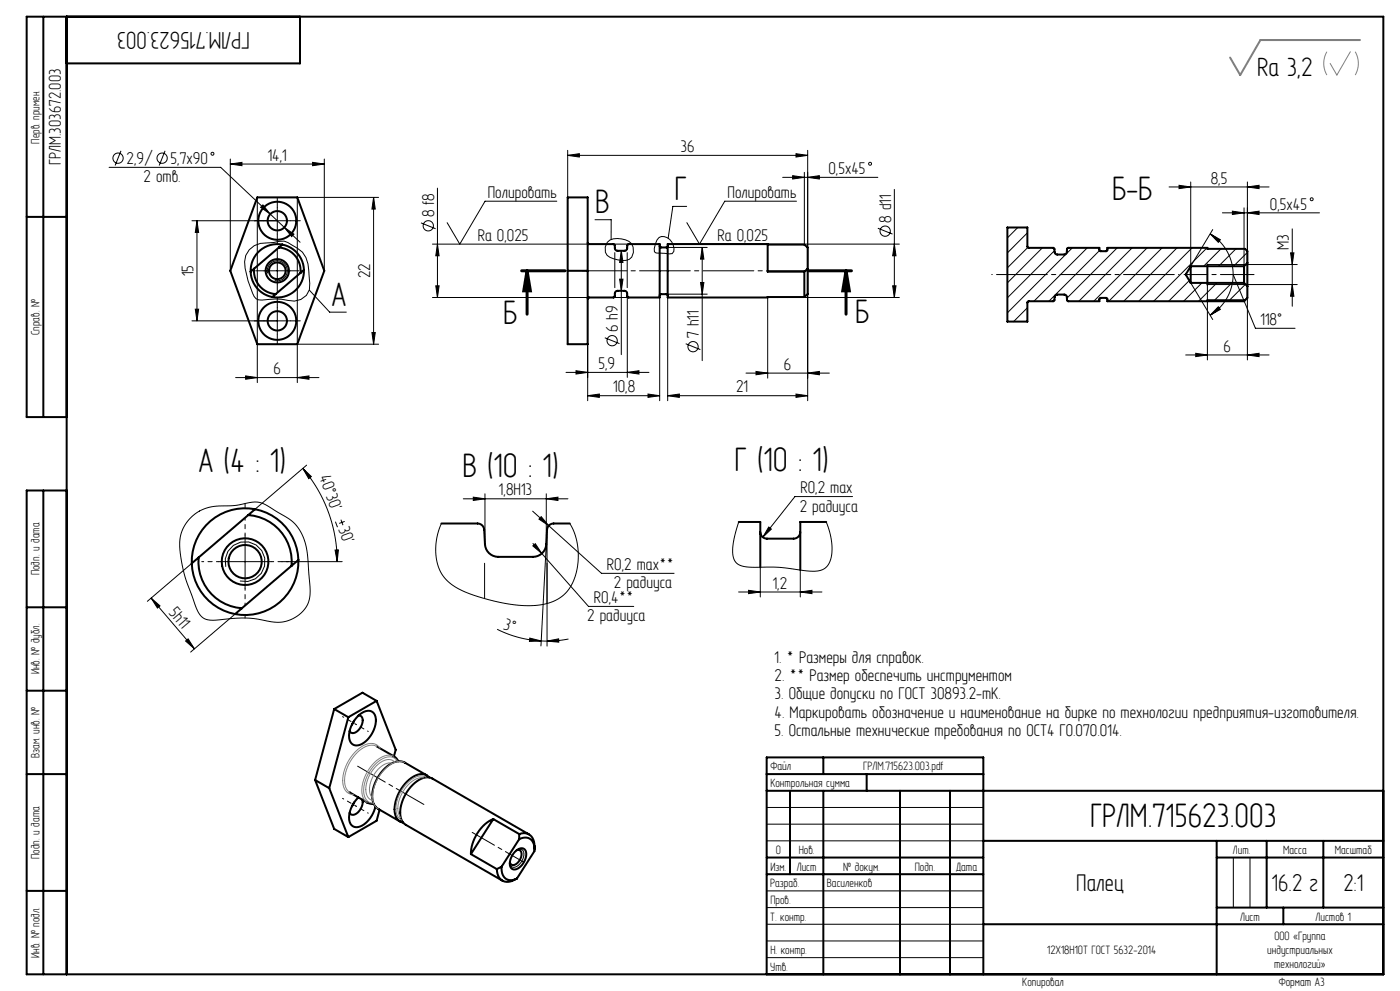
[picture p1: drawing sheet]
<svg xmlns="http://www.w3.org/2000/svg" width="420mm" height="297mm" viewBox="0 0 420 297" stroke-linecap="round" stroke-linejoin="round" font-family="sans-serif">
<g fill="none" stroke="#000" stroke-width=".3">
<path d="M32.7 50.2h33.5l23.8 22.4M36.3 45.2l-1.8 4.4M49.5 45.2l-1.7 4.4M69.1 49.2l3.5-.5v1zM69.1 47.7v33.5M69.1 49.2h28.2M77.2 59.2v55.5M93.8 48.7l3.5 .5-3.5 .5zM97.3 47.7v33.5M112.1 59.2v44M112.1 59.2l.5 3.5h-1zM113.6 59.2h-24.4v55.5"/>
<path d="M131.2 56.4v32.8M170.3 46.6l3.5-.5v1zM170.3 45.1v14.1M170.3 46.6h72M234.8 53.2h28.6M237.8 52.7l3.5 .5-3.5 .5zM238.8 46.1l3.5 .5-3.5 .5zM241.3 51.7v21.6M242.3 53.2l3.5-.5v1zM242.3 45.1v75M268.3 56.8v32.4M350.7 56h30"/>
<path d="M353.7 55.5l3.5 .5-3.5 .5zM357.2 54.5v25.3l6.6-11M374.2 56l3.5-.5v1zM374.2 54.5v53.4M57.6 66.2h29.6M59.1 66.2v30M59.1 66.2l.5 3.5h-1zM74.8 74.9l1.5-1.3 1.8-.7 7.1-.6 2.3 1.1a7.7 7.7 0 0 1 5.1 7.6l.3 3.9a4.8 4.8 0 0 1-6.5 5.1 20.4 20.4 0 0 0-7.8-.1 2.45 2.45 0 0 1-2.8-2l-1.4-3.7-.9-3.8-.1-2 .3-1.9zM78.9 61.4l2.2 2.8-2.9-2.1zM83.2 62.2v8M83.2 77.2v8M85.3 68.1l2.9 2.1-.7 .7z"/>
<path d="M126.3 66.8l4.4 1.8M129.7 73.2h47M131.2 73.2l.5 3.5h-1zM167 60.3h-21.5l-7.6 12.9-3.8-6.5M178.5 65.9h4.9l-.1 5.9M182.2 72.6a4.9 4.9 0 0 1 5.4-.7 3.3 3.3 0 0 1 2.4 2.5 3.3 3.3 0 0 1-1.2 3.3 7.8 7.8 0 0 1-6.7-1.2l-.5-.9v-1.6zM184 73.2h4.6M184.4 75.7v10.5M186.4 75.2v31.1M186.4 75.2l.5 3.5h-1zM187.3 75.2h.6M188.2 75.7v10.5"/>
<path d="M197.7 71.2a3.5 3.5 0 0 1 4.4 4.1l-.4 .7-1 .1-3.7-.3-.7-.4a6 6 0 0 1 1.4-4.2zM199.9 74.2h12.3M200.3 73.2h69.5M206 61.9h-4.1l-1.4 9.5M210.7 74.2v33.9M210.7 74.2l.5 3.5h-1zM239 60.3h-21.6l-7.6 12.9-3.7-6.5M263.4 68.4l4.4 1.8M268.3 73.2l.5 3.5h-1zM305.3 68.2l-3.1 3.1M308.2 69.8l-6 6M308.3 74.2l-6.1 6.1"/>
<path d="M312.7 74.3l-10.5 10.5M316.4 75.1l-14.2 14.2M321.7 74.3l-19.5 19.5M326.2 74.3l-16 16M329.9 75.1l-15.2 15.2M335.2 74.3l-15.1 15.1M339.6 74.3l-16 16M344.1 74.3l-16 16M348.6 74.3l-16 16M353.1 74.3l-16 16M357.6 74.3l-16 16M362.1 74.3l-16 16"/>
<path d="M362.2 79.3h11.5M363 70.1l3.1 1.7-.6 .8zM363 70.1a14.2 14.2 0 0 1 0 24.4M366.3 74.6l-5.2 5.2M366.7 63.8h29.1M369.7 63.3l3.5 .5-3.5 .5zM370.8 74.6l-5.2 5.2M373.2 62.3v17.5M374.2 75.6l-4.1 4.2M374.2 63.8l3.5-.5v1zM374.2 79.3h15M387.2 75.8h1l-.5 3.5z"/>
<path d="M387.7 68.6v23.2M57.6 96.2h29.6M58.6 92.7h1l-.5 3.5zM79.2 81.2h8M80.3 81.9a3 3 0 0 1 2.6-3.7 3 3 0 0 1 3.3 3.2 3 3 0 0 1-3.8 2.7M83.2 92.2v8M92.8 86.9l6.1 6.7h5M111.6 99.7h1l-.5 3.5zM129.7 89.2h47M130.7 85.7h1l-.5 3.5zM184 89.2h4.6M184.9 87.2h.4"/>
<path d="M185.9 83.7h1l-.5 3.5zM188.2 88.8v24.3M197.9 89.2v30.9M199.9 88.2h12.3M210.2 84.7h1l-.5 3.5zM230.3 89.2v24.1M267.8 85.7h1l-.5 3.5zM269.8 89.2h-69.5v30.9M308.2 92.2l-4.1 4.2M356.8 84.1l-6.2 6.2M357.2 84.8l6.6 11M360.6 84.8l-5.5 5.5"/>
<path d="M365.1 84.8l-5.5 5.5M365.5 91.9l.6 .8-3.1 1.8zM369.6 84.8l-5.2 5.2M369.9 82.3l6.7 16.1h11.9M373.6 85.2l-4.8 4.8M373.7 85.3h-11.5v22.6M374.2 89.1l-.9 .9M374.2 85.3h15M387.7 85.3l.5 3.5h-1zM70.7 113.2h25M73.7 112.7l3.5 .5-3.5 .5zM89.2 103.2h24.4"/>
<path d="M89.2 113.2l3.5-.5v1zM169.8 111.6h24.9M172.8 111.1l3.5 .5-3.5 .5zM176.3 118.6l3.5-.5v1zM176.3 103.2v16.9M176.3 118.6h21.6M181.4 101.2l4.4 1.8M188.2 111.6l3.5-.5v1zM194.4 118.1l3.5 .5-3.5 .5zM200.3 118.6l3.5-.5v1zM200.3 118.6h42M205.7 103l4.4 1.8"/>
<path d="M223.8 111.8h25M226.8 111.3l3.5 .5-3.5 .5zM238.8 118.1l3.5 .5-3.5 .5zM242.3 111.8l3.5-.5v1zM355.7 106.4h25M358.7 105.9l3.5 .5-3.5 .5zM374.2 106.4l3.5-.5v1zM92 139.4l-15.5 13.2M57.2 155.2l2.6-2 3-1.2 2.3-.3 5.5-.2 6.2-1 1.4 .2 1.5 .6 7.8 4.8 1.7 1.8 1.4 2.2 .9 2.5 .7 2.9 .8 12.4-.5 2.7-1.2 2.1-1.4 1.4-1.8 1.2-1.9 .8-2.1 .4-2.2-.1-5-.9-3-.3-10.6 .7-1.5-.3-1.1-.6-.9-1-.8-1.5-3.1-8.3-1.1-4-.8-4.7-.1-3.1 .5-2.6 1.1-2.4zM90.8 140.4l2.6 2.4-.8 .6zM90.8 140.4a43 43 0 0 1 10.4 27.9M100.6 156.3l.6 1.7"/>
<path d="M102.3 155.7l.6 1.7M103.4 156.3l-1.6 .6M132.4 156.9l-.8 2.3-.7 2.6-.2 2.6 .1 2.3 .5 2.3 .7 2 1 1.7 1.4 1.5 1.7 1.4 2 1.2 6 2.2 7.9 1.9 6.6 .6 4.7-.4 3.6-1.3 2.8-2.1 2-2.9 1.4-4.2 .4-4.9-.8-4.8-.8-2.2-1-1.8M139 149.5h31.4M142 149l3.5 .5-3.5 .5zM145.5 148v15.1M159.8 153.2l4.8 4.4M162.4 154.8l2.2 2.8-2.9-2zM163.9 149.5l3.5-.5v1zM163.9 148v15.1l-1.6 30.5M164.6 157.6l15.9 14.2h21.7M221.6 156.4l-1.3 4.7-.5 3.8 .4 2.6 .5 .9 .7 .7 1.3 .5 1.6 .3 9.3 .1 10.3 1.2 2-.2 1.5-.6 1.1-1.3 .8-1.7 .3-2.2-.1-2.8-.6-2.9-1-3.1"/>
<path d="M230.6 157.9l.8 .7-2.6 2.4zM255.8 148.8h-17.3l-9.7 12.2M45.3 179.2l2.7 2.4-.8 .6zM45.3 179.2l13 15.3M57.5 168.8l-13.3 11.4M65.5 168.3h16M67.7 169.9a6 6 0 0 1 5.3-7.6 6 6 0 0 1 6.5 6.5 6 6 0 0 1-7.5 5.3M73.5 160.3v16M84.5 168.3h18.2M100.5 164.8h1l-.3 3.5zM145.4 168.8v10.6M159.8 163.6l.8-.7 1.9 3z"/>
<path d="M159.9 162.9l16.7 18.8h13.5M164.1 160.9v32.7M221.6 177.4h25M224.6 176.9l3.5 .5-3.5 .5zM228.1 170v8.9M240.1 177.4l3.5-.5v1zM240.1 170.9v8M55.7 192.1l.7-.6 1.9 3zM70.5 184l-13.3 11.4M149.1 188.6a33.4 33.4 0 0 0 13.3 3.5M158.9 191.2l3.5 .9-3.6 .1zM162.4 192.1h1.7"/>
<path d="M164.1 192.1l3.5-.6v1zM170.5 191.5l-3.2 .5-3.2 .1M155.2 254.7a1.35 1.35 0 0 1 1.6 .1 1.35 1.35 0 0 1 .3 1.6 3.6 3.6 0 0 1-3.4 3.5l-.5-.4-.3-.9M230 242h65M230 247h65M230 252h65M370 257v15M375 257v15M230 277h65M230 272h65M230 267h65M230 287h65"/>
<path d="M230 282h65"/>
<circle cx="35.4" cy="47.4" r="1.54"/>
<circle cx="48.6" cy="47.4" r="1.54"/>
<circle cx="63.7" cy="46.1" r=".44"/>
<circle cx="261" cy="49.1" r=".44"/>
<circle cx="393.5" cy="59.7" r=".44"/>
<circle cx="128.5" cy="67.7" r="1.54"/>
<circle cx="265.6" cy="69.3" r="1.54"/>
<circle cx="183.6" cy="102.1" r="1.54"/>
<circle cx="207.9" cy="103.9" r="1.54"/>
</g>
<path d="M362.2 79.8v5" fill="none" stroke="#000" stroke-width=".6" stroke-linecap="butt"/>
<path d="M158.1 81.2l1 6h-2zM253.8 81.2l1 6h-2z" fill="none" stroke="#000" stroke-width=".9" stroke-linecap="butt"/>
<path d="M398.1 15.5a7 7 0 0 0 0 7M405.1 15.5l-4 7-2.1-3.5M406.6 15.5a7 7 0 0 1 0 7M113 223.7a5.2 5.2 0 0 0-5.8 1.8 11.2 11.2 0 0 0-3.5 10.4l.5 1 .7 .6M114 224.3a3.4 3.4 0 0 0-4.8-1 12.5 12.5 0 0 0-6.3 12 3.2 3.2 0 0 0 3.1 2.8M117.6 228.7a6.3 6.3 0 0 0-5.9 4.4 5.5 5.5 0 0 0-.1 5.9M118.1 226.6a5.3 5.3 0 0 0-5.8 1.9 11.2 11.2 0 0 0-3.4 10.4l.5 1 .8 .6M118.4 228.4a3.5 3.5 0 0 0-4.9 .6 9.5 9.5 0 0 0-3.4 9.4l.5 .8 1.2 .7M119.3 228.2a3.3 3.3 0 0 0-5-.6 11.2 11.2 0 0 0-5 10.9 2.79 2.79 0 0 0 2.7 2.2M121.4 228.5a5.2 5.2 0 0 0-5.8 1.9 11.2 11.2 0 0 0-3.5 10.3l.5 1 .8 .7M127.1 233.1a6.6 6.6 0 0 0-6.1 4 7.3 7.3 0 0 0-.8 7.9v.1M127.9 233a4.5 4.5 0 0 0-5.4 1.4 10.4 10.4 0 0 0-3.4 9.8l.5 .9 .9 .7" fill="none" stroke="#808080" stroke-width=".3"/>
<path d="M65.5 168.3h-5M73.5 160.3v-5M73.5 176.3v5M81.5 168.3h5" fill="none" stroke="#000" stroke-width=".3" stroke-dasharray="15.2 1.3 1.3 1.3" stroke-dashoffset="14.6"/>
<g fill="none" stroke="#000" stroke-width=".3" stroke-dasharray="15.2 1.3 1.3 1.3">
<path d="M79.2 66.2h-2.9M83.2 77.2v-2.5M83.2 62.2v-2.9M83.2 70.2v2.9M87.2 66.2h2.9M79.2 81.2h-2.5M79.2 96.2h-2.9M83.2 85.2v2.5M83.2 92.2v-2.9M87.2 81.2h2.5M87.2 96.2h2.9M373.2 82.3h3"/>
<path d="M83.2 100.2v2.9M73.5 150.9v1.2M164.1 158.8v2.1M73.5 185.2v-.7M154.7 257l2.4 1.4"/>
</g>
<g fill="none" stroke="#000" stroke-width=".6">
<path d="M13 5v120M20 5v287M90 5v14h-70M77.2 59.2h12l8.1 22-8.1 22h-12l-8.1-22zM170.3 59.2h6v44h-6zM8 65h12M83.7 74.2a7 7 0 0 1 6.5 7.6M84.7 73.3a8 8 0 0 1 6.5 7.6M84.7 73.3a8 8 0 0 0-9.5 8.1M84.7 73.3l-9.5 8.1M176.3 72.8l.4 .4h7.4l.3 .3 .2 1.3 .7 .4 2.5-.2 .3-.4 .1-1.2 .3-.2h9.4v16h-9.4l-.3-.3-.1-1.1-.3-.5-2.5-.1-.7 .3-.2 1.4-.3 .3h-7.4l-.4 .4M197.9 73.8l.4 .4h1.7l.3-.4"/>
<path d="M230.3 73.3h11l1 .9v6.3M357.2 79.8v5M357.2 79.8h16M357.2 79.8l-1.5 2.5 1.5 2.5M362.2 79.3v.5M373.2 79.8v5M374.2 78.8v-3.5l-.7-.7h-11.3v-.3h-30v.7l-.2 .3h-1.8l-.4-.3v-.7h-9.3l-.4 .2-.1 1.2-.3 .5-2.7 .1-.6-.5-.1-1.2-.3-.3-7.7-.1-.1-6h-6v28.2h6l.1-6 7.7-.1 .3-.3 .2-1.4 .7-.3 2.5 .1 .3 .5 .1 1.1 .4 .3h9.3v-.8l.4-.2h1.8l.2 .3v.7h41l.3-.3M374.2 78.8v7M374.2 78.8l-1 1M75.2 81.4a8 8 0 0 0 6.5 7.6M76.2 80.5a7 7 0 0 0 6.5 7.6M91.2 80.9a8 8 0 0 1-9.5 8.1"/>
<path d="M91.2 80.9l-9.5 8.1M170.3 81.2h6M197.9 88.6l.4-.4h1.7l.3 .4M241.3 81.4v7.6M241.3 81.4h-11v-8.2h-30v16l41-.2M242.3 80.5v7.6l-1 .9M242.3 80.5l-1 .9M357.2 84.8h16M362.2 84.8v.5M373.2 84.8l1 1M373.5 90h-11.3v.3M374.2 85.8v3.5l-.7 .7"/>
<path d="M20 125h-12v-120h407v287h-407v-145h12M13 147v145M74.5 154.4a14 14 0 0 1 13 15.2M76.5 152.6a16 16 0 0 1 13 15.2M76.5 152.6a16 16 0 0 0-19 16.2M76.5 152.6l-19 16.2M132.4 156.9h10.9a2 2 0 0 1 2 1.9l.2 4.3a4 4 0 0 0 4 3.8h10.4a4 4 0 0 0 4-3.8l.2-4.3a2 2 0 0 1 2-1.9h4.8M221.6 156.4h6.5v13.6M228.1 159.4a2 2 0 0 0 2 2h8a2 2 0 0 0 2-2M247.9 156.4h-7.8v14.5M57.5 168.8a16 16 0 0 0 13 15.2M59.6 167.1a14 14 0 0 0 13 15.2"/>
<path d="M87.5 169.6l-17 14.4M89.5 167.8a16 16 0 0 1-19 16.2M89.5 167.8l-2 1.8M8 182h12M8 207h12M100.3 212.5l-5.8 21.3M100.3 212.5l4.2 2.4M104.5 214.9l-5.7 21.3M106.2 216l-.6 1.2M107.5 214.5a3.4 3.4 0 0 1 4.4-1 5.1 5.1 0 0 1 0 5.8 6.4 6.4 0 0 1-5.3 4.1 2.84 2.84 0 0 1-1.8-3.8 9.4 9.4 0 0 1 2.7-5.1zM107.6 214.4a1.35 1.35 0 0 1 1.2 2 3.8 3.8 0 0 1-3.1 3.3l-.8-.6M113 210l-8.5 4.9"/>
<path d="M113 210l5.7 14.7-.5 2M113 210l-4.3-2.4-8.4 4.9M8 232h12M94.5 233.8l4.3 2.4M94.5 233.8l5.8 14.6 4.2 2.5M98.8 236.2l5.7 14.7M104.9 237.5l5.3 3M107.5 239a8 8 0 0 0-2.6 7.4 2.51 2.51 0 0 0 4.2 .7 9.3 9.3 0 0 0 3.5-5.4M108.7 239.7a3.9 3.9 0 0 1-3 4.5l-.8-.6M113 223.7l5.2 3M118.2 226.7l.8 .6 .5 .9M121.4 228.5l6.6 3.9"/>
<path d="M121.6 228.7a4.5 4.5 0 0 0-5.3 .8 11.3 11.3 0 0 0-4.3 11l.5 1 1 1M128.8 233a3.8 3.8 0 0 0-5.4 .2 12 12 0 0 0-4.9 10.7l.7 1.6 .8 .7 1 .3M230 237h185M230 232h65M237 237v25M247 227v5M247 237v55M260 232v5M270 237v55M285 237v55M106.2 240.5l-.6 1.1M110.2 240.5h.1"/>
<path d="M110.2 240.5l.7 .3 1.2 .1M113.4 242.4l6.6 3.8M113.9 242.7l-.9 3.3-8.5 4.9M141.3 256l7.7 4.5M148 245.5a12.1 12.1 0 0 0-6.7 10.5M148 245.5l-6.7 10.5M148 245.5l7.8 4.5M150.5 259.7a3.1 3.1 0 0 0 2.8 4.1l1.8-.5M150.5 259.7l-1.5 .8M154.5 255.3a1.93 1.93 0 0 1 3.2-.4 4.6 4.6 0 0 1-3.6 5.7 1.95 1.95 0 0 1-1-2.8l.7-1.6zM155 254.8a1.08 1.08 0 0 1 1.2 .2 1.08 1.08 0 0 1 .3 1.2 3.3 3.3 0 0 1-2.7 3.1l-.5-.3-.3-.6M155.7 251.5a2.94 2.94 0 0 1 3.3-.1 2.94 2.94 0 0 1 1.4 3l-.1 .7-5.2 8.2"/>
<path d="M155.7 251.5l-5.2 8.2M155.8 250a3.3 3.3 0 0 1 4.6 3.5v1M155.8 250l-.1 1.5M158.7 250.1l-29-16.8a5.2 5.2 0 0 0-5.9 1.9 11.2 11.2 0 0 0-3.4 10.3l.5 1 .8 .7 29 16.7M230 257h65M295 252h120M365 252v40M365 257h50M380 252v20M397 252v20M8 267h12M149 260.5a3.3 3.3 0 0 0 4.6 3.5l1.5-.7"/>
<path d="M230 262h65M295 277h120M365 272h50M385 272v5M230 292v-65h65v65"/>
<circle cx="83.2" cy="66.2" r="5.7"/>
<circle cx="83.2" cy="66.2" r="2.9"/>
<circle cx="83.2" cy="81.2" r="3.5"/>
<circle cx="83.2" cy="81.2" r="2.5"/>
<circle cx="83.2" cy="96.2" r="2.9"/>
<circle cx="83.2" cy="96.2" r="5.7"/>
<circle cx="73.5" cy="168.3" r="5"/>
<circle cx="73.5" cy="168.3" r="7"/>
</g>
<path d="M297.5 82.3h56.2" fill="none" stroke="#000" stroke-width=".3" stroke-dasharray="15.2 1.3 1.3 1.3" stroke-dashoffset="-1.4"/>
<path d="M355.2 82.3h18" fill="none" stroke="#000" stroke-width=".3" stroke-dasharray="15.2 1.3 1.3 1.3" stroke-dashoffset="8.1"/>
<path d="M243.3 81.2h-68.6" fill="none" stroke="#000" stroke-width=".3" stroke-dasharray="15.2 1.3 1.3 1.3" stroke-dashoffset="1.9"/>
<path d="M102.8 214.8l4 2.3M102.8 239.3l4 2.3" fill="none" stroke="#000" stroke-width=".3" stroke-dasharray="15.2 1.3 1.3 1.3" stroke-dashoffset="14.8"/>
<path d="M127.2 241.1l-19.9-11.5" fill="none" stroke="#000" stroke-width=".3" stroke-dasharray="15.2 1.3 1.3 1.3" stroke-dashoffset="5.7"/>
<path d="M141.7 249.5l13 7.5" fill="none" stroke="#000" stroke-width=".3" stroke-dasharray="15.2 1.3 1.3 1.3" stroke-dashoffset="7.5"/>
<path d="M110.5 219.2l-3.7-2.1M110.5 243.7l-3.7-2.1" fill="none" stroke="#000" stroke-width=".3" stroke-dasharray="15.2 1.3 1.3 1.3" stroke-dashoffset="15"/>
<path d="M156.5 81.2h13M158.1 81.2v13M242.4 81.2h13M253.8 81.2v13" fill="none" stroke="#000" stroke-width=".9"/>
<path d="M372.1 22.5h.1" fill="none" stroke="#808080" stroke-width=".3" stroke-dasharray="15.2 1.3 1.3 1.3"/>
<path d="M408 12h-29.9l-6 10.5-3.1-5.2" fill="none" stroke="#808080" stroke-width=".6"/>
<g fill="#000">
<path d="M69.1 49.2l3.5-.5v1zM93.8 48.7l3.5 .5-3.5 .5z"/>
<path d="M170.3 46.6l3.5-.5v1zM238.8 46.1l3.5 .5-3.5 .5zM200.3 118.6l3.5-.5v1zM238.8 118.1l3.5 .5-3.5 .5zM226.8 111.3l3.5 .5-3.5 .5zM242.3 111.8l3.5-.5v1zM85.3 68.1l2.2 2.8 .7-.7zM78.9 61.4l-.7 .7 2.9 2.1zM353.7 55.5l3.5 .5-3.5 .5zM374.2 56l3.5-.5v1zM358.7 105.9l3.5 .5-3.5 .5zM374.2 106.4l3.5-.5v1zM224.6 176.9l3.5 .5-3.5 .5zM240.1 177.4l3.5-.5v1zM230.6 157.9l-1.8 3.1 2.6-2.4zM159.8 163.6l2.7 2.3-1.9-3zM162.4 154.8l-.7 .8 2.9 2z"/>
<path d="M268.3 73.2l.5 3.5h-1zM267.8 85.7h1l-.5 3.5zM186.4 75.2l.5 3.5h-1zM185.9 83.7h1l-.5 3.5zM210.7 74.2l.5 3.5h-1zM210.2 84.7h1l-.5 3.5zM112.1 59.2l.5 3.5h-1zM111.6 99.7h1l-.5 3.5zM59.1 66.2l.5 3.5h-1zM58.6 92.7h1l-.5 3.5z"/>
<path d="M130.7 85.7h1l-.5 3.5zM131.2 73.2l.5 3.5h-1zM387.7 85.3l.5 3.5h-1zM387.2 75.8h1l-.5 3.5z"/>
<path d="M253.8 81.2l1 6h-2zM158.1 81.2l1 6h-2z"/>
<path d="M365.5 91.9l.6 .8-3.1 1.8zM363 70.1l3.1 1.7-.6 .8z"/>
<path d="M73.7 112.7l3.5 .5-3.5 .5zM89.2 113.2l3.5-.5v1z"/>
<path d="M188.2 111.6l3.5-.5v1zM172.8 111.1l3.5 .5-3.5 .5zM194.4 118.1l3.5 .5-3.5 .5zM176.3 118.6l3.5-.5v1zM242.3 53.2l3.5-.5v1zM237.8 52.7l3.5 .5-3.5 .5zM374.2 63.8l3.5-.5v1zM369.7 63.3l3.5 .5-3.5 .5z"/>
<path d="M142 149l3.5 .5-3.5 .5zM163.9 149.5l3.5-.5v1z"/>
<path d="M100.5 164.8h1l-.3 3.5zM90.8 140.4l2.6 2.4-.8 .6z"/>
<path d="M55.7 192.1l.7-.6 1.9 3zM45.3 179.2l2.7 2.4-.8 .6z"/>
<path d="M158.9 191.2l3.5 .9-3.6 .1zM164.1 192.1l3.5-.6v1z"/>
</g>
<g font-size="11">
<text x="202.4" y="59.9">Г</text>
<text x="178.5" y="63.9">В</text>
<text x="333.6" y="60">Б-Б</text>
<text x="99.4" y="91.6">А</text>
<text x="150.9" y="97.1">Б</text>
<text x="256.6" y="96.7">Б</text>
<text x="59.6" y="141.5">А (4 : 1)</text>
<text x="138.8" y="143">В (10 : 1)</text>
<text x="220.4" y="141.3">Г (10 : 1)</text>
<text x="327" y="248">ГРЛМ.715623.003</text>
</g>
<text font-size="8.6" x="377.1" y="22.7">Ra 3,2</text>
<g font-size="7.8">
<text x="75" y="9.5" transform="rotate(-180 75 9.5)">ГРЛМ.715623.003</text>
<text x="322.9" y="267">Палец</text>
<text x="381.6" y="267">16.2 г</text>
<text x="403" y="267">2:1</text>
</g>
<g font-size="5.5">
<text x="204.2" y="45.6">36</text>
<text x="18.2" y="49.4" transform="rotate(-90 18.2 49.4)">ГРЛМ.303672.003</text>
<text x="38" y="49.2">2,9/</text>
<text x="51.2" y="49.2">5,7х90</text>
<text x="80.3" y="48.2">14,1</text>
<text x="248.5" y="52.2">0,5х45</text>
<text x="43.1" y="54.7">2 отв.</text>
<text x="146.3" y="59.3">Полировать</text>
<text x="218.3" y="59.3">Полировать</text>
<text x="363.2" y="55">8,5</text>
<text x="130.2" y="65.1" transform="rotate(-90 130.2 65.1)">8 f8</text>
<text x="381" y="62.8">0,5х45</text>
<text x="267.3" y="66.7" transform="rotate(-90 267.3 66.7)">8 d11</text>
<text x="143.3" y="72.2">Ra 0,025</text>
<text x="215.2" y="72.2">Ra 0,025</text>
<text x="386.7" y="74.8" transform="rotate(-90 386.7 74.8)">M3</text>
<text x="58.1" y="82.8" transform="rotate(-90 58.1 82.8)">15</text>
<text x="111.1" y="83.4" transform="rotate(-90 111.1 83.4)">22</text>
<text x="185.4" y="99.6" transform="rotate(-90 185.4 99.6)">6 h9</text>
<text x="209.7" y="101.4" transform="rotate(-90 209.7 101.4)">7 h11</text>
<text x="378.1" y="97.4">118°</text>
<text x="367.1" y="105.4">6</text>
<text x="82.1" y="112.2">6</text>
<text x="179.5" y="110.6">5,9</text>
<text x="235.1" y="110.8">6</text>
<text x="184" y="117.6">10,8</text>
<text x="220.8" y="117.6">21</text>
<text x="95.7" y="143" transform="rotate(70 95.7 143)">40°30' 30'</text>
<text x="149.7" y="148.5">1,8H13</text>
<text x="240.1" y="147.8">R0,2 max</text>
<text x="239.9" y="153.3">2 радиуса</text>
<text x="182.1" y="170.8">R0,2 max**</text>
<text x="184.2" y="176.3">2 радиуса</text>
<text x="231.8" y="176.4">1,2</text>
<text x="50.4" y="183.6" transform="rotate(49 50.4 183.6)">5h11</text>
<text x="178.2" y="180.7">R0,4**</text>
<text x="150.7" y="188.4" transform="rotate(19 150.7 188.4)">3°</text>
<text x="176.2" y="186.2">2 радиуса</text>
<text x="232.4" y="198.6">1. * Размеры для справок.</text>
<text x="232.4" y="204.1">2. ** Размер обеспечить инструментом</text>
<text x="232.4" y="209.6">3. Общие допуски по ГОСТ 30893.2-mK.</text>
<text x="232.4" y="215.1">4. Маркировать обозначение и наименование на бирке по технологии предприятия-изготовителя.</text>
<text x="232.4" y="220.6">5. Остальные технические требования по ОСТ4 ГО.070.014.</text>
</g>
<g font-size="3.9">
<text x="11.9" y="43.1" transform="rotate(-90 11.9 43.1)">Перв. примен.</text>
<text x="11.9" y="100.4" transform="rotate(-90 11.9 100.4)">Справ. №</text>
<text x="11.9" y="172.4" transform="rotate(-90 11.9 172.4)">Подп. и дата</text>
<text x="11.9" y="202.1" transform="rotate(-90 11.9 202.1)">Инв. № дубл.</text>
<text x="11.9" y="227.2" transform="rotate(-90 11.9 227.2)">Взам. инв. №</text>
<text x="231.2" y="230.9">Файл</text>
<text x="259" y="230.9">ГРЛМ.715623.003.pdf</text>
<text x="231.1" y="235.9">Контрольная сумма</text>
<text x="11.9" y="257.4" transform="rotate(-90 11.9 257.4)">Подп. и дата</text>
<text x="232.7" y="255.9">0</text>
<text x="239.6" y="255.9">Нов.</text>
<text x="369.9" y="255.9">Лит.</text>
<text x="384.9" y="255.9">Масса</text>
<text x="400.4" y="255.9">Масштаб</text>
<text x="231.1" y="260.9">Изм.</text>
<text x="239" y="260.9">Лист</text>
<text x="253" y="260.9">№ докум.</text>
<text x="274.4" y="260.9">Подп.</text>
<text x="286.9" y="260.9">Дата</text>
<text x="231.1" y="265.9">Разраб.</text>
<text x="248.1" y="265.9">Василенков</text>
<text x="231.1" y="275.9">Т. контр.</text>
<text x="231.1" y="270.9">Пров.</text>
<text x="372" y="275.9">Лист</text>
<text x="394.7" y="275.9">Листов 1</text>
<text x="382.3" y="281.7">ООО «Группа</text>
<text x="11.9" y="287.1" transform="rotate(-90 11.9 287.1)">Инв. № подл.</text>
<text x="231.1" y="285.9">Н. контр.</text>
<text x="314.1" y="285.9">12Х18Н10Т ГОСТ 5632-2014</text>
<text x="380.2" y="285.9">индустриальных</text>
<text x="231.1" y="290.9">Утв.</text>
<text x="382.2" y="290.1">технологий»</text>
<text x="306.7" y="295.6">Копировал</text>
<text x="383.6" y="295.4">Формат A3</text>
</g>
</svg>
